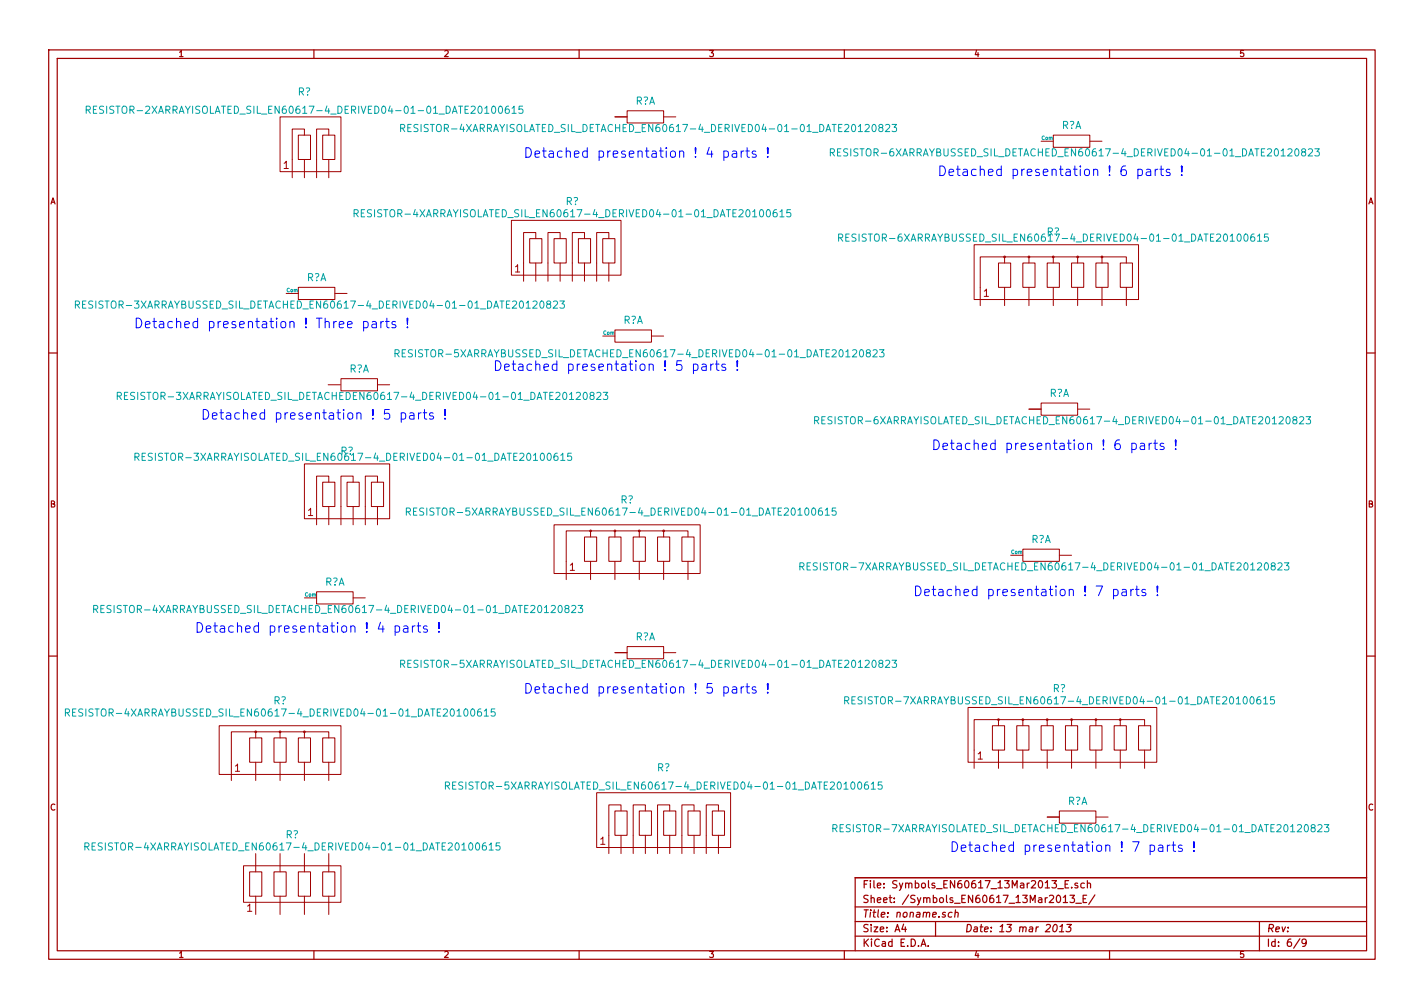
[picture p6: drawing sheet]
<svg xmlns="http://www.w3.org/2000/svg" width="297mm" height="210mm" viewBox="0 0 297 210" stroke-linecap="round" stroke-linejoin="round" font-family="sans-serif">
<g fill="none" stroke="#a00000" stroke-width=".25">
<path d="M10.2 10.4h276.6v189.7h-276.6zM11.9 12.2h273.2v186.1h-273.2zM65.5 10.4v1.8M120.8 10.4v1.8M176.1 10.4v1.8M231.4 10.4v1.8M10.2 73.6h1.7M285.1 73.6h1.7M10.2 136.8h1.7M285.1 136.8h1.7M65.5 198.3v1.8M120.8 198.3v1.8"/>
<path d="M176.1 198.3v1.8M178.4 189.2h106.7M178.4 195.3h106.7M178.4 192.2h106.7M188.5 192.8l-.4 1h1M188.8 193.3v1.1M192.1 197.4l.5-1.5 .5 1.5M192.3 197h.7M193.6 197.3v.1M195.1 192.2v3.1M198.6 190.4h-.6l-.2 .6 .3 .3 .4-.1M199.2 190.4l.3-.1 .3 .1v.9"/>
<path d="M199.3 189.8l-.2 1.5M219.9 193l.2-.2a.78 .78 0 0 1 .5 .7 .78 .78 0 0 1-.3 .7l-.4 .2-.3-.3v-.7zM220.6 185.4h1.2M221 194.4h.9M221.1 193.3l.5-.5-.2 1.6M221.8 187.2l.4-.5v1.6M221.8 188.3h.9M222.2 184.4h.5M222.6 192.8h.9l-.6 .6 .4 .1 .1 .2-.2 .6-.6 .1-.2-.2M222.9 183.7h-.7v1.5h.7M223.2 186.7h.9l-.5 .6 .5 .2v.6l-.3 .2-.6-.2M223.5 185.1v.1"/>
<path d="M224.4 188.4h1.2M224.8 184.3l-.4-.1-.2 .2 .1 .2 .5 .2v.3h-.6M225.9 187.5h.5M226.2 184.3l-.4-.1-.3 .3v.6l.3 .1 .4-.1M226.7 186.7h-.8v1.6h.8M226.8 184.3h.1a.36 .36 0 0 1 .6 .1v.8M226.8 183.7v1.5M228.4 186.7l-1.3 1.9M231.4 198.3v1.8M262.7 192.2v6.1M271.1 195.8l-1.3 2M272.5 196.5l-.3 .3h-.5l-.1-.3 .1-.5 .5-.1 .2 .1a1.16 1.16 0 0 1-.2 1.3l-.5 .1"/>
<path d="M285.1 183.1h-106.7v15.2"/>
</g>
<g fill="none" stroke="#a00000" stroke-width=".21">
<path d="M58.4 24.4h12.7v11.4h-12.7zM62.2 28.2h2.6v5.1h-2.6zM63.5 28.2v-1.3h-2.5v10.2M63.5 33.3v3.8M67.3 28.2h2.5v5.1h-2.5zM68.6 28.2v-1.3h-2.6v10.2M68.6 33.3v3.8M128.3 24.4h2.5M130.8 23.1h7.6v2.5h-7.6zM138.4 24.4h2.6M217.2 29.5h2.5M219.7 28.2h7.6v2.5h-7.6z"/>
<path d="M227.3 29.5h2.6M62.2 59.9h7.6v2.6h-7.6zM106.7 46h22.8v11.4h-22.8zM110.5 49.8h2.5v5.1h-2.5zM111.8 49.8v-1.3h-2.6v10.2M111.8 54.9v3.8M115.6 49.8h2.5v5.1h-2.5zM116.8 49.8v-1.3h-2.5v10.2M116.8 54.9v3.8M120.6 49.8h2.6v5.1h-2.6zM121.9 49.8v-1.3h-2.5v10.2M121.9 54.9v3.8"/>
<path d="M125.7 49.8h2.6v5.1h-2.6zM127 49.8v-1.3h-2.5v10.2M127 54.9v3.8M203.2 51h34.3v11.5h-34.3zM208.3 54.9h2.5v5h-2.5zM209.5 53.6v1.3M209.5 59.9v3.8M213.4 54.9h2.5v5h-2.5zM214.6 53.6v1.3M214.6 59.9v3.8M218.4 54.9h2.6v5h-2.6zM219.7 53.6v1.3"/>
<path d="M219.7 59.9v3.8M223.5 54.9h2.6v5h-2.6zM224.8 53.6h10.1v1.3M224.8 54.9v-1.3h-20.3v10.1M224.8 59.9v3.8M228.6 54.9h2.5v5h-2.5zM229.9 53.6v1.3M229.9 59.9v3.8M233.7 54.9h2.5v5h-2.5zM234.9 59.9v3.8M59.7 61.2h2.5M69.8 61.2h2.6"/>
<path d="M71.1 79h7.6v2.5h-7.6zM125.7 70.1h2.6M128.3 68.8h7.6v2.6h-7.6zM135.9 70.1h2.5M63.5 96.8h17.8v11.4h-17.8zM68.5 80.3h2.5M78.7 80.3h2.6M214.6 85.3h2.6M217.2 84.1h7.6v2.5h-7.6zM224.8 85.3h2.5M67.3 100.6h2.5v5.1h-2.5zM68.6 100.6v-1.3h-2.6v10.2"/>
<path d="M68.6 105.7v3.8M72.4 100.6h2.5v5.1h-2.5zM73.7 100.6v-1.3h-2.6v10.2M73.7 105.7v3.8M77.5 100.6h2.5v5.1h-2.5zM78.7 100.6v-1.3h-2.5v10.2M78.7 105.7v3.8M115.6 109.5h30.4v10.1h-30.4zM121.9 112h2.6v5.1h-2.6zM123.2 110.7v1.3M123.2 117.1v3.8M127 112h2.5v5.1h-2.5z"/>
<path d="M128.3 110.7v1.3M128.3 117.1v3.8M132.1 112h2.5v5.1h-2.5zM133.3 110.7v1.3M133.3 117.1v3.8M137.2 112h2.5v5.1h-2.5zM138.4 110.7h5.1v1.3M138.4 112v-1.3h-20.3v10.2M138.4 117.1v3.8M142.2 112h2.6v5.1h-2.6zM143.5 117.1v3.8M210.8 115.8h2.6"/>
<path d="M213.4 114.5h7.6v2.6h-7.6zM221 115.8h2.5M63.5 124.7h2.5M66 123.4h7.7v2.6h-7.7zM73.7 124.7h2.5M128.3 136.1h2.5M130.8 134.9h7.6v2.5h-7.6zM138.4 136.1h2.6M45.7 151.4h25.4v10.1h-25.4zM52.1 153.9h2.5v5.1h-2.5zM53.3 152.6v1.3M53.3 159v3.8"/>
<path d="M57.1 153.9h2.6v5.1h-2.6zM58.4 152.6v1.3M58.4 159v3.8M62.2 153.9h2.6v5.1h-2.6zM63.5 152.6v1.3M63.5 159v3.8M67.3 153.9h2.5v5.1h-2.5zM68.6 153.9v-1.3h-20.3v10.2M68.6 159v3.8M201.9 147.6h39.4v11.4h-39.4zM207 151.4h2.5v5.1h-2.5zM208.3 150.1v1.3"/>
<path d="M208.3 156.5v3.8M212.1 151.4h2.5v5.1h-2.5zM213.4 150.1v1.3M213.4 156.5v3.8M217.2 151.4h2.5v5.1h-2.5zM218.4 150.1v1.3M218.4 156.5v3.8M222.2 151.4h2.6v5.1h-2.6zM223.5 150.1h10.2v1.3M223.5 151.4v-1.3h-20.3v10.2M223.5 156.5v3.8M227.3 151.4h2.6v5.1h-2.6z"/>
<path d="M228.6 150.1v1.3M228.6 156.5v3.8M232.4 151.4h2.5v5.1h-2.5zM233.7 150.1h5.1v1.3M233.7 156.5v3.8M237.5 151.4h2.5v5.1h-2.5zM238.8 156.5v3.8M53.3 178v3.9M58.4 178v3.9M63.5 178v3.9M68.6 178v3.9M124.5 165.3h27.9v11.5h-27.9z"/>
<path d="M128.3 169.2h2.5v5h-2.5zM129.5 169.2v-1.3h-2.5v10.1M129.5 174.2v3.8M133.3 169.2h2.6v5h-2.6zM134.6 169.2v-1.3h-2.5v10.1M134.6 174.2v3.8M138.4 169.2h2.6v5h-2.6zM139.7 169.2v-1.3h-2.5v10.1M139.7 174.2v3.8M143.5 169.2h2.5v5h-2.5zM144.8 169.2v-1.3h-2.6v10.1M144.8 174.2v3.8"/>
<path d="M148.6 169.2h2.5v5h-2.5zM149.9 169.2v-1.3h-2.6v10.1M149.9 174.2v3.8M218.4 170.4h2.6M221 169.2h7.6v2.5h-7.6zM228.6 170.4h2.5M50.8 180.6h20.3v7.6h-20.3zM52.1 181.9h2.5v5h-2.5zM53.3 186.9v3.8M57.1 181.9h2.6v5h-2.6zM58.4 186.9v3.8M62.2 181.9h2.6v5h-2.6z"/>
<path d="M63.5 186.9v3.8M67.3 181.9h2.5v5h-2.5zM68.6 186.9v3.8"/>
<circle cx="209.5" cy="53.6" r=".18"/>
<circle cx="214.6" cy="53.6" r=".18"/>
<circle cx="219.7" cy="53.6" r=".18"/>
<circle cx="224.8" cy="53.6" r=".18"/>
<circle cx="229.9" cy="53.6" r=".18"/>
<circle cx="123.2" cy="110.7" r=".18"/>
<circle cx="128.3" cy="110.7" r=".18"/>
<circle cx="133.3" cy="110.7" r=".18"/>
<circle cx="138.4" cy="110.7" r=".18"/>
<circle cx="53.3" cy="152.6" r=".18"/>
<circle cx="58.4" cy="152.6" r=".18"/>
<circle cx="63.5" cy="152.6" r=".18"/>
<circle cx="208.3" cy="150.1" r=".18"/>
<circle cx="213.4" cy="150.1" r=".18"/>
<circle cx="218.4" cy="150.1" r=".18"/>
<circle cx="223.5" cy="150.1" r=".18"/>
<circle cx="228.6" cy="150.1" r=".18"/>
<circle cx="233.7" cy="150.1" r=".18"/>
</g>
<g fill="none" stroke="#00a0a0" stroke-width=".21">
<path d="M18 22.9l.8-.1v-.5l-.2-.2h-.6v1.5M18.3 22.9l.5 .7M19.5 22.9h.5M20.2 22.1h-.7v1.5h.7M21.6 22.2l-.6-.1-.2 .3 .1 .4 .6 .3v.4l-.2 .1h-.5M83.6 26.7l.8-.1v-.5l-.2-.1h-.6v1.5M83.9 26.7l.5 .8M85.1 26.7h.5M85.8 26h-.7v1.5h.7M87.2 26h-.6l-.2 .1v.4l.6 .3 .2 .4-.3 .3-.6-.1M106.1 22.1l-.4 .1a1.02 1.02 0 0 0 0 1.4l.5-.1v-.5l-.2-.3h-.3l-.3 .3M106.8 22.6l.4-.5v1.5"/>
<path d="M106.8 23.6h.9M109 22.1h-.7l-.1 .8 .3-.2 .5 .2v.6l-.2 .1-.6-.1M173.2 31.8l.8-.1v-.5l-.2-.2h-.6v1.5M173.6 31.8l.5 .7M174.7 31.7h.5M175.4 31h-.7v1.5h.7M176.8 31.1l-.5-.1-.3 .2v.4l.7 .3 .1 .4-.2 .2h-.6M183.6 26.6l-.3-.3 .3-.3h.3l.3 .3-.1 .2-.6 .2-.2 .2v.3l.3 .3 .4-.1 .2-.2-.1-.5-.2-.1M184.7 26.1l.6-.1 .3 .4-.9 1.1h.9M186.1 26h.9l-.5 .5 .4 .2v.6l-.2 .2-.6-.2M271.8 31.7l-.3-.4 .3-.3h.3l.3 .3-.1 .2-.6 .2-.2 .3 .1 .4 .2 .1h.4l.2-.2-.1-.5-.2-.1M272.9 31.2l.6-.2 .3 .5-1 1h1"/>
<path d="M274.3 31h.9l-.5 .6 .4 .1v.7l-.2 .1-.6-.1M73.9 44.5l.8-.1v-.5l-.3-.2h-.5v1.5M74.2 44.5l.5 .7M75.4 44.4h.5M76.1 43.7h-.7v1.5h.7M77.5 43.8l-.6-.1-.3 .3 .2 .4 .6 .3v.4l-.2 .1h-.6M162 43.7l-.5 .1a1.02 1.02 0 0 0 0 1.4l.6-.1v-.5l-.3-.3h-.3l-.2 .3M162.7 44.2l.4-.5v1.5M162.7 45.2h.9M164.9 43.7h-.7l-.1 .7 .2-.1 .6 .1v.7l-.2 .1-.6-.1M174.9 49.6l.8-.1v-.5l-.2-.2h-.6v1.5M175.3 49.6l.5 .7"/>
<path d="M176.4 49.5h.5M177.1 48.8h-.7v1.5h.7M178.6 48.9l-.6-.1-.2 .2v.4l.6 .3 .2 .3-.3 .3h-.6M259.6 49l.2-.2a.85 .85 0 0 1 .2 1.5 .79 .79 0 0 1-.4-1.3zM261.6 48.8l-.4 .1a1.02 1.02 0 0 0 0 1.4l.5-.1v-.5l-.2-.3h-.3l-.3 .3M262.3 49.2l.4-.4v1.5M262.3 50.3h.9M264.5 48.8h-.7l-.1 .7 .3-.1 .5 .1v.7l-.2 .1-.6-.1M15.7 63.6l.8-.2v-.5l-.2-.1h-.6v1.5M16.1 63.6l.5 .7M17.2 63.5h.5M17.9 62.8h-.7v1.5h.7"/>
<path d="M19.4 62.9l-.6-.1-.3 .3 .1 .3 .7 .3v.5l-.2 .1-.6-.1M82.4 73.7l.8-.1v-.5l-.2-.2h-.6v1.5M82.8 73.7l.5 .7M83.9 73.7h.5M84.6 72.9h-.7v1.5h.7M86 73l-.6-.1-.2 .3 .1 .4 .7 .3v.4l-.2 .1h-.6M114.3 63.4l-.3-.3 .3-.3h.3l.3 .3-.1 .2-.6 .2-.2 .2v.3l.3 .3 .4-.1 .2-.2v-.3l-.3-.3M115.4 62.9l.6-.1 .3 .4-.9 1.1h.9M116.8 62.8h.9l-.5 .6 .5 .1v.7l-.3 .1-.6-.1M181 73.6l-.3-.4 .3-.3h.3l.3 .3-.1 .3-.7 .2-.1 .2 .1 .4 .2 .1h.4l.2-.2v-.3l-.3-.3M182.1 73.1l.6-.2 .3 .5-1 1h1M183.5 72.9h.9l-.5 .6 .4 .2v.6l-.2 .1-.6-.1"/>
<path d="M24.5 82.6l.7-.1v-.5l-.2-.2h-.5v1.5M24.8 82.6l.5 .7M26 82.5h.5M26.7 81.8h-.7v1.5h.7M28.1 81.9l-.6-.1-.3 .3 .2 .4 .6 .3v.4l-.2 .1h-.6M28.1 95.3l.8-.1v-.5l-.2-.2h-.6v1.5M28.5 95.3l.5 .7M29.6 95.2h.5M30.4 94.5h-.8v1.5h.8M31.8 94.6l-.6-.1-.2 .2v.4l.6 .3 .2 .4-.3 .2h-.6M116.3 94.5l-.5 .1a1.02 1.02 0 0 0 0 1.4l.5-.1 .1-.5-.3-.3h-.3l-.3 .3M117 95l.4-.5v1.5"/>
<path d="M117 96h.8M119.2 94.5h-.7l-.1 .7 .2-.1 .6 .1v.7l-.2 .1-.6-.1M123.3 82.5l-.2-.4 .2-.3h.3l.3 .3v.2l-.7 .2-.1 .3v.4l.2 .1h.5l.1-.2v-.3l-.3-.3M124.5 82l.6-.2 .2 .5-.9 1h.9M125.8 81.8h1l-.5 .6 .4 .1v.7l-.2 .1-.7-.1M169.9 87.7l.8-.1v-.5l-.2-.2h-.6v1.5M170.3 87.7l.5 .7M171.4 87.6h.5M172.1 86.9h-.7v1.5h.7M173.6 87l-.6-.1-.2 .2v.4l.6 .3 .2 .3-.3 .3h-.6M270 87.6l-.3-.4 .3-.3h.3l.2 .3v.2l-.7 .2-.1 .3v.4l.3 .1h.4l.1-.3v-.4l-.2-.1M271.1 87.1l.6-.2 .3 .4-1 1.1h1"/>
<path d="M272.4 86.9h1l-.5 .6 .4 .1v.7l-.2 .1-.7-.1M84.8 106.8l.7-.2v-.5l-.2-.1h-.5v1.5M85.1 106.8l.5 .7M86.3 106.7h.5M87 106h-.7v1.5h.7M88.4 106h-.6l-.2 .1v.4l.6 .3 .2 .4-.3 .3-.6-.1M166.9 118.2l.7-.1v-.6l-.2-.1h-.5v1.5M167.2 118.2l.5 .7M168.4 118.1h.5M169.1 117.4h-.7v1.5h.7M169.4 106.1l.2-.1a.85 .85 0 0 1 .2 1.5 .79 .79 0 0 1-.4-1.4zM170.5 117.5l-.6-.1-.3 .3 .2 .4 .6 .2v.5l-.2 .1-.6-.1"/>
<path d="M171.4 106h-.4a1.02 1.02 0 0 0 0 1.5l.5-.2 .1-.5-.3-.3h-.3l-.3 .3M172.1 106.4l.5-.4v1.5M172.1 107.5h.9M174.3 106h-.7v.7l.2-.2 .5 .2v.6l-.2 .2-.5-.2M265.4 118.1l-.2-.4 .2-.3h.3l.3 .3-.1 .2-.6 .2-.1 .2v.5l.2 .1 .5-.1 .1-.2-.1-.4-.2-.1M266.6 117.5l.6-.1 .2 .4-.9 1.1h.9M267.9 117.4h1l-.5 .6 .4 .1v.7l-.2 .1-.7-.1M19.5 127.1l.8-.2v-.5l-.2-.1h-.6v1.5M19.9 127.1l.5 .7M21 127h.5M21.7 126.3h-.7v1.5h.7M23.2 126.4l-.6-.1-.2 .1v.5l.6 .2 .2 .4-.3 .3-.6-.1"/>
<path d="M83.6 138.5l.8-.1v-.5l-.2-.2h-.6v1.5M83.9 138.5l.5 .7M85.1 138.4h.5M85.8 137.7h-.7v1.5h.7M87.2 137.8l-.6-.1-.3 .3 .2 .4 .6 .3v.4l-.2 .1h-.6M118.1 126.9l-.3-.3 .3-.3h.3l.3 .3-.1 .2-.6 .2-.2 .2v.3l.3 .3 .4-.1 .2-.2v-.3l-.3-.3M119.3 126.4l.5-.1 .3 .4-.9 1.1h.9M120.6 126.3h.9l-.5 .6 .5 .1v.7l-.2 .1-.7-.1M183.6 138.4l-.3-.4 .3-.3h.3l.3 .3-.1 .2-.6 .2-.2 .3v.2l.3 .3h.4l.2-.3-.1-.4-.2-.1M184.7 137.9l.6-.2 .3 .4-.9 1.1h.9M186.1 137.7h.9l-.5 .6 .4 .1v.7l-.2 .1-.6-.1M13.6 148.7l.8-.2v-.5l-.2-.1h-.6v1.5"/>
<path d="M14 148.7l.5 .7M15.1 148.6h.5M15.8 147.9h-.7v1.5h.7M17.3 147.9h-.6l-.2 .1v.5l.6 .2 .2 .4-.3 .3-.6-.1M98.3 148l.2-.1a.85 .85 0 0 1 .2 1.5 .79 .79 0 0 1-.4-1.4zM100.3 147.9h-.4a1.02 1.02 0 0 0 0 1.5l.5-.2 .1-.5-.3-.2h-.3l-.3 .2M101 148.3l.4-.4v1.5M101 149.4h.9M103.2 147.9h-.7l-.1 .7 .3-.1 .5 .1v.6l-.2 .2-.6-.2M176.2 146.1l.8-.1v-.5l-.2-.2h-.6v1.5M176.6 146.1l.5 .7M177.7 146h.5"/>
<path d="M178.4 145.3h-.7v1.5h.7M179.8 145.4l-.6-.1-.2 .3 .1 .4 .7 .3v.4l-.2 .1h-.6M260.9 145.5l.2-.2a.85 .85 0 0 1 .1 1.5 .79 .79 0 0 1-.3-1.3zM262.9 145.3l-.5 .1a1.02 1.02 0 0 0 0 1.4l.5-.1 .1-.5-.3-.3h-.3l-.2 .3M263.6 145.8l.4-.5v1.5M263.6 146.8h.8M265.8 145.3h-.7l-.1 .7 .2-.1 .6 .1v.7l-.2 .1-.6-.1M17.7 176.6l.8-.1v-.5l-.2-.2h-.6v1.5M18.1 176.6l.5 .7M19.2 176.5h.5M19.9 175.8h-.7v1.5h.7M21.3 175.9l-.5-.1-.3 .2v.4l.7 .3 .1 .3-.2 .3h-.6"/>
<path d="M92.9 163.9l.8-.1v-.5l-.2-.2h-.6v1.5M93.3 163.9l.5 .7M94.4 163.8h.5M95.1 163.1h-.7v1.5h.7M96.5 163.2l-.5-.1-.3 .3 .1 .4 .7 .3v.4l-.2 .1h-.6M101.3 175.8l-.4 .1a1.02 1.02 0 0 0 0 1.4l.5-.1 .1-.5-.3-.3h-.3l-.3 .3M102 176.2l.5-.4v1.5M102 177.3h.9M104.2 175.8h-.7v.7l.2-.1 .5 .1v.7l-.2 .1-.5-.1M173.7 172.8l.8-.1v-.5l-.2-.2h-.6v1.5M174.1 172.8l.5 .7M175.2 172.7h.5"/>
<path d="M175.9 172h-.7v1.5h.7M177.4 172.1l-.6-.1-.3 .3 .2 .4 .6 .2v.5l-.2 .1h-.6M181 163.1l-.4 .1a1.02 1.02 0 0 0 0 1.4l.5-.1 .1-.5-.3-.3h-.3l-.3 .3M181.7 163.5l.5-.4v1.5M181.7 164.6h.9M183.9 163.1h-.7v.7l.2-.1 .5 .1v.7l-.2 .1-.5-.1M273.8 172.7l-.3-.4 .3-.3h.3l.2 .3v.2l-.7 .2-.1 .2 .1 .5 .2 .1h.4l.1-.3v-.3l-.2-.2M274.9 172.2l.6-.2 .3 .4-1 1.1h1M276.3 172h.9l-.5 .6 .4 .1v.7l-.2 .1-.6-.1"/>
</g>
<g fill="none" stroke="#00f" stroke-width=".21">
<path d="M151 31.6a.67 .67 0 0 1 .9 .1v.9l-.3 .2-.6-.1M151 31.5v2M152.8 31.6h.8l.1 1.2M153.7 32h-.7a.4 .4 0 0 0-.3 .4 .4 .4 0 0 0 .3 .4l.7-.1M154.6 31.5v1.3M155.2 31.5l-.4 .1-.2 .3M155.6 31.5h.7M155.9 30.8v1.7l.1 .2 .3 .1M157.7 31.6l-.5-.1-.3 .3 .1 .2 .7 .3v.4h-.8M160.1 32.6v.2M160.1 30.8v1.2M237.4 35.4a.67 .67 0 0 1 .8 .1v.9l-.3 .2-.5-.1"/>
<path d="M237.4 35.3v2M239.2 35.4h.7l.1 1.2M240 35.8l-.7 .1a.4 .4 0 0 0-.2 .3 .4 .4 0 0 0 .2 .4l.7-.1M241 35.3v1.3M241.5 35.3l-.4 .1-.1 .3M241.9 35.3h.8M242.2 34.6v1.7l.1 .2 .4 .1M244 35.4l-.5-.1-.2 .3 .1 .3 .6 .2v.4h-.7M246.5 36.4v.2M246.5 34.6v1.3M75.8 67.2a.67 .67 0 0 1 .9 0v1l-.3 .2-.6-.1M75.8 67.1v2"/>
<path d="M77.6 67.2h.8l.1 1.2M78.5 67.5l-.7 .1a.4 .4 0 0 0-.3 .4 .4 .4 0 0 0 .3 .4l.7-.1M79.5 67.1v1.3M80 67.1l-.4 .1-.1 .2M80.4 67.1h.8M80.7 66.4v1.7l.1 .2 .4 .1M82.5 67.2l-.5-.1-.3 .2 .1 .3 .7 .2v.5h-.8M85 68.2v.2M85 66.4v1.2M144.7 76a.67 .67 0 0 1 .8 .1v1l-.3 .2-.5-.1M144.7 75.9v2M146.5 76h.7l.1 1.3"/>
<path d="M147.3 76.4l-.7 .1a.4 .4 0 0 0-.3 .4 .4 .4 0 0 0 .3 .4l.7-.1M148.3 75.9v1.4M148.8 75.9l-.4 .1-.1 .3M149.2 75.9h.8M149.5 75.3v1.7l.1 .2 .4 .1M151.3 76l-.5-.1-.3 .3 .1 .3 .7 .2v.5h-.8M153.8 77.1v.2M153.8 75.3v1.2M83.7 86.2a.67 .67 0 0 1 .9 .1v.9l-.3 .2-.6-.1M83.7 86.1v2M85.5 86.2h.8l.1 1.2M86.4 86.6l-.7 .1a.4 .4 0 0 0-.3 .3 .4 .4 0 0 0 .3 .4l.7-.1"/>
<path d="M87.3 86.1v1.3M87.9 86.1l-.4 .1-.2 .3M88.3 86.1h.7M88.5 85.4v1.7l.1 .2 .4 .1M90.3 86.2l-.4-.1-.3 .3 .1 .3 .6 .2v.4h-.7M92.8 87.2v.2M92.8 85.4v1.3M236.1 92.6a.67 .67 0 0 1 .9 0v1l-.3 .2-.6-.1M236.1 92.5v2M237.9 92.6h.8l.1 1.2M238.8 92.9l-.7 .1a.4 .4 0 0 0-.3 .4 .4 .4 0 0 0 .3 .4l.7-.1M239.7 92.5v1.3"/>
<path d="M240.3 92.5l-.4 .1-.2 .2M240.7 92.5h.7M240.9 91.8v1.7l.1 .2 .4 .1M242.7 92.6l-.4-.1-.3 .2 .1 .3 .6 .2v.5h-.7M245.2 93.6v.2M245.2 91.8v1.2M82.4 130.7a.67 .67 0 0 1 .9 0v1l-.3 .2-.6-.1M82.4 130.6v2M84.2 130.7h.8l.1 1.2M85.1 131l-.7 .1a.4 .4 0 0 0-.3 .4 .4 .4 0 0 0 .3 .4l.7-.1M86 130.6v1.3M86.6 130.6l-.4 .1-.2 .2"/>
<path d="M87 130.6h.8M87.3 129.9v1.7l.1 .2 .4 .1M89.1 130.7l-.5-.1-.3 .2 .1 .3 .7 .2v.5h-.8M91.6 131.7v.2M91.6 129.9v1.2M232.3 123a.67 .67 0 0 1 .8 .1v1l-.3 .2-.5-.1M232.3 122.9v2M234.1 123h.7l.1 1.3M234.9 123.4l-.6 .1a.4 .4 0 0 0-.3 .4 .4 .4 0 0 0 .3 .4l.6-.1M235.9 122.9v1.4M236.4 122.9l-.3 .1-.2 .3M236.9 122.9h.7"/>
<path d="M237.1 122.2v1.8l.1 .2 .4 .1M238.9 123l-.4-.1-.3 .3 .1 .3 .6 .2v.5h-.7M241.4 124.1v.2M241.4 122.2v1.3M151 143.4a.67 .67 0 0 1 .9 0v1l-.3 .2-.6-.1M151 143.3v2M152.8 143.4h.8l.1 1.2M153.7 143.7l-.7 .1a.4 .4 0 0 0-.3 .4 .4 .4 0 0 0 .3 .4l.7-.1M154.6 143.3v1.3M155.2 143.3l-.4 .1-.2 .2M155.6 143.3h.7M155.9 142.6v1.7l.1 .2 .3 .1"/>
<path d="M157.7 143.4l-.5-.1-.3 .2 .1 .3 .7 .2v.5h-.8M160.1 144.4v.2M160.1 142.6v1.2M239.9 176.4a.67 .67 0 0 1 .9 0v1l-.3 .2-.6-.1M239.9 176.3v2M241.7 176.4h.8l.1 1.2M242.6 176.8h-.7a.4 .4 0 0 0-.3 .4 .4 .4 0 0 0 .3 .4l.7-.1M243.5 176.3v1.3M244.1 176.3l-.4 .1-.2 .3M244.5 176.3h.7M244.8 175.6v1.7l.1 .2 .3 .1M246.6 176.4l-.5-.1-.3 .2 .1 .3 .7 .2v.5h-.8"/>
<path d="M249 177.4v.2M249 175.6v1.2"/>
</g>
<g font-size="2.8" fill="#00f">
<text x="109.2" y="33">Detached presentation ! 4 parts !</text>
<text x="195.6" y="36.8">Detached presentation ! 6 parts !</text>
<text x="27.9" y="68.6">Detached presentation ! Three parts !</text>
<text x="102.9" y="77.5">Detached presentation ! 5 parts !</text>
<text x="41.9" y="87.6">Detached presentation ! 5 parts !</text>
<text x="194.3" y="94">Detached presentation ! 6 parts !</text>
<text x="190.5" y="124.5">Detached presentation ! 7 parts !</text>
<text x="40.6" y="132.1">Detached presentation ! 4 parts !</text>
<text x="109.2" y="144.8">Detached presentation ! 5 parts !</text>
<text x="198.1" y="177.8">Detached presentation ! 7 parts !</text>
</g>
<g font-size="2.1" fill="#00a0a0">
<text x="22" y="23.8">RESISTOR-2XARRAYISOLATED_SIL_EN60617-4_DERIVED04-01-01_DATE20100615</text>
<text x="62.1" y="20">R?</text>
<text x="132.5" y="21.9">R?A</text>
<text x="87.4" y="27.6">RESISTOR-4XARRAYISOLATED_SIL_DETACHED_EN60617-4_DERIVED04-01-01_DATE20120823</text>
<text x="221.4" y="27">R?A</text>
<text x="177.2" y="32.7">RESISTOR-6XARRAYBUSSED_SIL_DETACHED_EN60617-4_DERIVED04-01-01_DATE20120823</text>
<text x="77.9" y="45.4">RESISTOR-4XARRAYISOLATED_SIL_EN60617-4_DERIVED04-01-01_DATE20100615</text>
<text x="118" y="42.8">R?</text>
<text x="179.2" y="50.5">RESISTOR-6XARRAYBUSSED_SIL_EN60617-4_DERIVED04-01-01_DATE20100615</text>
<text x="218.3" y="49.2">R?</text>
<text x="63.9" y="58.7">R?A</text>
<text x="19.8" y="64.4">RESISTOR-3XARRAYBUSSED_SIL_DETACHED_EN60617-4_DERIVED04-01-01_DATE20120823</text>
<text x="129.9" y="67.6">R?A</text>
<text x="72.8" y="77.8">R?A</text>
<text x="86.4" y="74.6">RESISTOR-5XARRAYBUSSED_SIL_DETACHED_EN60617-4_DERIVED04-01-01_DATE20120823</text>
<text x="28.3" y="83.5">RESISTOR-3XARRAYISOLATED_SIL_DETACHEDEN60617-4_DERIVED04-01-01_DATE20120823</text>
<text x="218.8" y="82.8">R?A</text>
<text x="173.8" y="88.6">RESISTOR-6XARRAYISOLATED_SIL_DETACHED_EN60617-4_DERIVED04-01-01_DATE20120823</text>
<text x="71" y="94.9">R?</text>
<text x="32.2" y="96.2">RESISTOR-3XARRAYISOLATED_SIL_EN60617-4_DERIVED04-01-01_DATE20100615</text>
<text x="89" y="107.6">RESISTOR-5XARRAYBUSSED_SIL_EN60617-4_DERIVED04-01-01_DATE20100615</text>
<text x="129.4" y="105.1">R?</text>
<text x="215" y="113.3">R?A</text>
<text x="170.9" y="119">RESISTOR-7XARRAYBUSSED_SIL_DETACHED_EN60617-4_DERIVED04-01-01_DATE20120823</text>
<text x="67.7" y="122.2">R?A</text>
<text x="23.6" y="127.9">RESISTOR-4XARRAYBUSSED_SIL_DETACHED_EN60617-4_DERIVED04-01-01_DATE20120823</text>
<text x="132.5" y="133.6">R?A</text>
<text x="87.4" y="139.4">RESISTOR-5XARRAYISOLATED_SIL_DETACHED_EN60617-4_DERIVED04-01-01_DATE20120823</text>
<text x="17.9" y="149.5">RESISTOR-4XARRAYBUSSED_SIL_EN60617-4_DERIVED04-01-01_DATE20100615</text>
<text x="57" y="147">R?</text>
<text x="180.4" y="147">RESISTOR-7XARRAYBUSSED_SIL_EN60617-4_DERIVED04-01-01_DATE20100615</text>
<text x="219.6" y="144.4">R?</text>
<text x="137" y="161">R?</text>
<text x="97" y="164.8">RESISTOR-5XARRAYISOLATED_SIL_EN60617-4_DERIVED04-01-01_DATE20100615</text>
<text x="222.7" y="167.9">R?A</text>
<text x="177.6" y="173.7">RESISTOR-7XARRAYISOLATED_SIL_DETACHED_EN60617-4_DERIVED04-01-01_DATE20120823</text>
<text x="21.7" y="177.5">RESISTOR-4XARRAYISOLATED_EN60617-4_DERIVED04-01-01_DATE20100615</text>
<text x="59.6" y="174.9">R?</text>
</g>
<g font-size="2.1" fill="#a00000">
<text x="59.1" y="35.3">1</text>
<text x="107.4" y="56.9">1</text>
<text x="205.2" y="62">1</text>
<text x="64.2" y="107.7">1</text>
<text x="118.8" y="119.1">1</text>
<text x="48.9" y="161">1</text>
<text x="203.9" y="158.5">1</text>
<text x="125.1" y="176.3">1</text>
<text x="179.9" y="185.4">File: Symbols_EN60617_13Mar2013_E.sch</text>
<text x="51.5" y="190.2">1</text>
<text x="179.9" y="191.5">Title: noname.sch</text>
<text x="179.9" y="188.4">Sheet: /Symbols_EN60617_13Mar2013_E/</text>
<text x="179.9" y="197.6">KiCad E.D.A.</text>
<text x="179.9" y="194.5">Size: A4</text>
<text x="201.2" y="194.5">Date: 13 mar 2013</text>
<text x="264.2" y="194.5">Rev:</text>
<text x="264.2" y="197.6">Id: 6/9</text>
</g>
<g font-size="1.8" fill="#a00000">
<text x="37.3" y="11.9">1</text>
<text x="92.7" y="11.9">2</text>
<text x="148" y="11.9">3</text>
<text x="203.3" y="11.9">4</text>
<text x="258.6" y="11.9">5</text>
<text x="10.4" y="42.7">A</text>
<text x="285.3" y="42.7">A</text>
<text x="10.4" y="105.9">B</text>
<text x="285.3" y="105.9">B</text>
<text x="10.4" y="169.1">C</text>
<text x="285.3" y="169.1">C</text>
<text x="37.3" y="199.8">1</text>
<text x="92.7" y="199.8">2</text>
<text x="148" y="199.8">3</text>
<text x="203.3" y="199.8">4</text>
<text x="258.6" y="199.8">5</text>
</g>
<g font-size="1.1" fill="#00a0a0">
<text x="217.3" y="29.2">Com</text>
<text x="59.8" y="61">Com</text>
<text x="125.8" y="69.8">Com</text>
<text x="210.9" y="115.6">Com</text>
<text x="63.6" y="124.5">Com</text>
</g>
</svg>
